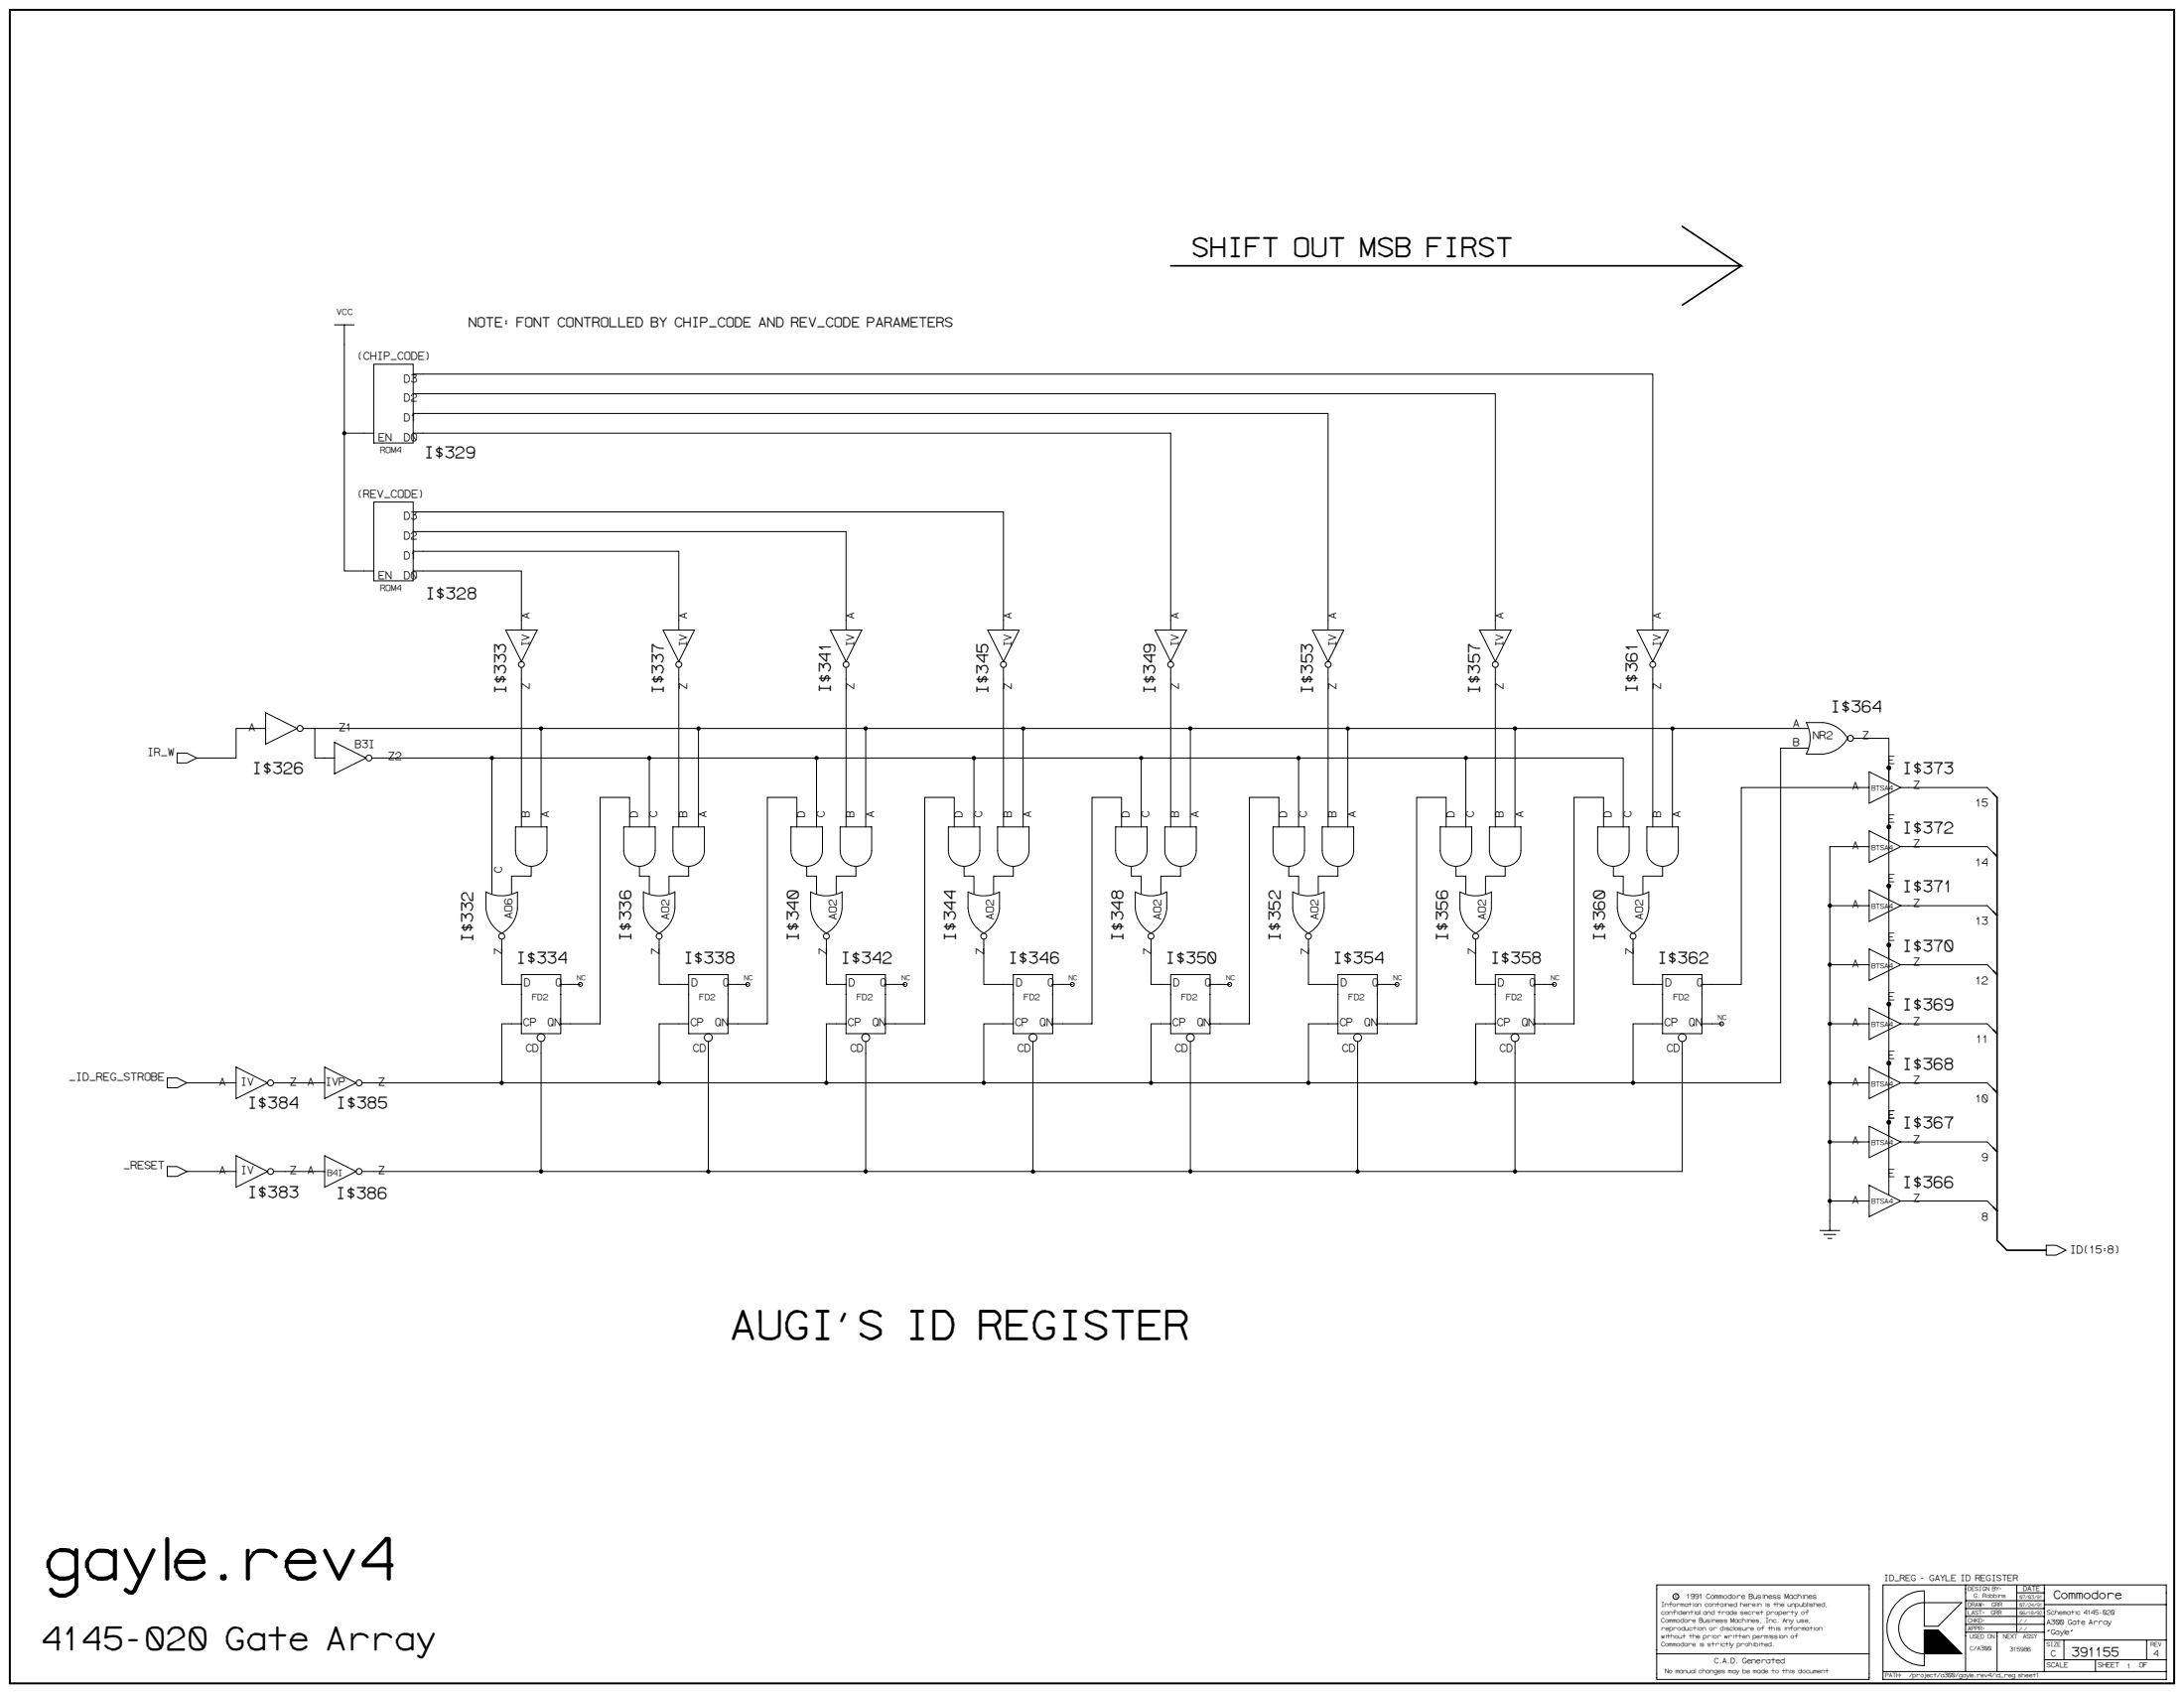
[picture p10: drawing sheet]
<svg xmlns="http://www.w3.org/2000/svg" width="1189mm" height="921mm" viewBox="0 0 1189 921" stroke-linecap="round" stroke-linejoin="round" font-family="sans-serif">
<path d="M5 5h1179v911h-1179z" fill="none" stroke="#fff" stroke-width=".54"/>
<g fill="none" stroke="#000" stroke-width=".89">
<path d="M916 123l32 22h-311M948 145l-32 21M1085 432l2 2v225M1085 464l2 2M1085 496l2 2M1085 528l2 2M1085 560l2 2M1085 592l2 3M1085 625l2 2M1085 657l2 2M1087 659v16l5 5h22"/>
<circle cx="1028" cy="418" r=".9"/>
<circle cx="1028" cy="450" r=".9"/>
<circle cx="1028" cy="482" r=".9"/>
<circle cx="1028" cy="514" r=".9"/>
<circle cx="1028" cy="546" r=".9"/>
<circle cx="1028" cy="578" r=".9"/>
<circle cx="1028" cy="611" r=".9"/>
</g>
<path d="M5 5h1179v911h-1179z" fill="none" stroke="#000" stroke-width="1.1"/>
<g fill="#000">
<circle cx="187" cy="236" r=".9"/>
<circle cx="295" cy="396" r=".9"/>
<circle cx="380" cy="396" r=".9"/>
<circle cx="471" cy="396" r=".9"/>
<circle cx="557" cy="396" r=".9"/>
<circle cx="648" cy="396" r=".9"/>
<circle cx="734" cy="396" r=".9"/>
<circle cx="825" cy="396" r=".9"/>
<circle cx="910" cy="396" r=".9"/>
<circle cx="268" cy="412" r=".9"/>
<circle cx="353" cy="412" r=".9"/>
<circle cx="444" cy="412" r=".9"/>
<circle cx="530" cy="412" r=".9"/>
<circle cx="621" cy="412" r=".9"/>
<circle cx="707" cy="412" r=".9"/>
<circle cx="798" cy="412" r=".9"/>
<circle cx="1028" cy="418" r=".9"/>
<circle cx="1028" cy="450" r=".9"/>
<circle cx="996" cy="493" r=".9"/>
<circle cx="1028" cy="482" r=".9"/>
<circle cx="1028" cy="514" r=".9"/>
<circle cx="996" cy="525" r=".9"/>
<circle cx="996" cy="557" r=".9"/>
<circle cx="1028" cy="546" r=".9"/>
<circle cx="1028" cy="578" r=".9"/>
<circle cx="273" cy="589" r=".9"/>
<circle cx="359" cy="589" r=".9"/>
<circle cx="450" cy="589" r=".9"/>
<circle cx="536" cy="589" r=".9"/>
<circle cx="627" cy="589" r=".9"/>
<circle cx="712" cy="589" r=".9"/>
<circle cx="803" cy="589" r=".9"/>
<circle cx="889" cy="589" r=".9"/>
<circle cx="996" cy="589" r=".9"/>
<circle cx="1028" cy="611" r=".9"/>
<circle cx="295" cy="637" r=".9"/>
<circle cx="386" cy="637" r=".9"/>
<circle cx="471" cy="637" r=".9"/>
<circle cx="562" cy="637" r=".9"/>
<circle cx="648" cy="637" r=".9"/>
<circle cx="739" cy="637" r=".9"/>
<circle cx="825" cy="637" r=".9"/>
<circle cx="996" cy="621" r=".9"/>
<circle cx="996" cy="653" r=".9"/>
</g>
<g fill="none" stroke="#000" stroke-width=".54">
<path d="M182 177h11M187 177v59M204 198h21v43h-21zM225 204h675v139M225 214h589v129M204 236h-17v75h17M225 225h498v118M225 236h412v107M204 273h21v43h-21zM225 279h321v64M225 289h236v54M225 300h145v43"/>
<path d="M225 311h59v32M275 343h17l-8 17zM361 343h17l-8 17zM452 343h17l-8 17zM538 343h17l-9 17zM629 343h17l-9 17zM714 343h18l-9 17zM805 343h18l-9 17zM891 343h17l-8 17zM284 363v87M370 363v87M461 363v87"/>
<path d="M546 363v87M637 363v87M723 363v87M814 363v87M900 363v87M145 396h-16v16h-22M145 388l17 8-17 9zM165 396h819M171 396v16h11M295 396v54M380 396v54M471 396v54"/>
<path d="M557 396v54M648 396v54M734 396v54M825 396v54M910 396v54M983 393h9a17 17 0 0 1 14 9 17 17 0 0 1-14 8h-9a18 18 0 0 0 0-17zM96 410h6l5 2-5 3h-6zM182 404l17 8-17 9zM202 412h151M268 412v74M444 412v38M530 412v38"/>
<path d="M621 412v38M707 412v38M798 412v38M984 407h-15v182h-772M1009 402h19v248M1017 420l18 8-18 9zM1028 418v7M1017 428h-69v108h-22M1035 428h47l3 4M281 450h17v13a9 9 0 0 1-9 8 9 9 0 0 1-8-8zM340 450h17v13a9 9 0 0 1-9 8 9 9 0 0 1-8-8zM343 450v-16h-16v123h-22"/>
<path d="M353 450v-38h531v38M366 450h17v13a9 9 0 0 1-8 8 9 9 0 0 1-9-8zM431 450h17v13a9 9 0 0 1-9 8 9 9 0 0 1-8-8zM434 450v-16h-16v123h-22M457 450h17v13a9 9 0 0 1-8 8 9 9 0 0 1-9-8zM516 450h17v13a9 9 0 0 1-8 8 9 9 0 0 1-9-8zM519 450v-16h-16v123h-21M543 450h17v13a9 9 0 0 1-8 8 9 9 0 0 1-9-8zM607 450h17v13a9 9 0 0 1-8 8 9 9 0 0 1-9-8zM610 450v-16h-16v123h-21M634 450h17v13a9 9 0 0 1-8 8 9 9 0 0 1-9-8zM693 450h17v13a9 9 0 0 1-8 8 9 9 0 0 1-9-8z"/>
<path d="M696 450v-16h-16v123h-21M720 450h17v13a9 9 0 0 1-9 8 9 9 0 0 1-8-8zM784 450h17v13a9 9 0 0 1-8 8 9 9 0 0 1-9-8zM787 450v-16h-16v123h-21M811 450h17v13a9 9 0 0 1-9 8 9 9 0 0 1-8-8zM870 450h17v13a9 9 0 0 1-9 8 9 9 0 0 1-8-8zM873 450v-16h-16v123h-22M896 450h18v13a9 9 0 0 1-9 8 9 9 0 0 1-9-8zM1017 452l18 9-18 8zM1028 450v7M289 471v6h-11v9M348 471v6h5v9"/>
<path d="M375 471v6h-11v9M439 471v6h5v9M466 471v6h-11v9M525 471v6h5v9M552 471v6h-11v9M616 471v6h5v9M643 471v6h-11v9M702 471v6h5v9M728 471v6h-10v9M793 471v6h5v9M819 471v6h-10v9M878 471v6h6v9"/>
<path d="M905 471v6h-11v9M1017 461h-21v208M1035 461h47l3 3M265 485a18 18 0 0 0 17 0v9a17 17 0 0 1-9 14 17 17 0 0 1-8-14zM350 485a18 18 0 0 0 17 0v9a17 17 0 0 1-8 14 17 17 0 0 1-9-14zM441 485a18 18 0 0 0 17 0v9a17 17 0 0 1-8 14 17 17 0 0 1-9-14zM527 485a18 18 0 0 0 17 0v9a17 17 0 0 1-8 14 17 17 0 0 1-9-14zM618 485a18 18 0 0 0 17 0v9a17 17 0 0 1-8 14 17 17 0 0 1-9-14zM704 485a18 18 0 0 0 17 0v9a17 17 0 0 1-9 14 17 17 0 0 1-8-14zM795 485a18 18 0 0 0 17 0v9a17 17 0 0 1-9 14 17 17 0 0 1-8-14zM880 485a18 18 0 0 0 18 0v9a17 17 0 0 1-9 14 17 17 0 0 1-9-14zM996 493h21"/>
<path d="M1017 484l18 9-18 8zM1028 482v8M1035 493h47l3 3M273 511v25h11M359 511v25h16M450 511v25h11M536 511v25h16M627 511v25h10M712 511v25h16M803 511v25h11M889 511v25h16M1017 516l18 9-18 8z"/>
<path d="M1028 514v8M284 530h21v32h-21zM305 536h11M375 530h21v32h-21zM396 536h11M461 530h21v32h-21zM482 536h11M552 530h21v32h-21zM573 536h11M637 530h22v32h-22zM659 536h10M728 530h22v32h-22z"/>
<path d="M750 536h10M814 530h21v32h-21zM835 536h11M905 530h21v32h-21zM996 525h21M1035 525h47l3 3M284 557h-11v32M375 557h-16v32M461 557h-11v32M552 557h-16v32M637 557h-10v32M728 557h-16v32"/>
<path d="M814 557h-11v32M905 557h-16v32M926 557h11M996 557h21M1017 548l18 9-18 9zM1028 546v8M1035 557h47l3 3M295 567v70M386 567v70M471 567v70M562 567v70M648 567v70"/>
<path d="M739 567v70M825 567v70M916 567v70h-621M1028 578v8M91 586h5l6 3-6 3h-5zM102 589h27M129 581l17 8-17 9zM149 589h28M177 581l17 8-17 9zM996 589h21M1017 581l18 8-18 9zM1035 589h47l3 3"/>
<path d="M1017 613l18 8-18 9zM1028 611v7M91 635h5l6 2-6 3h-5zM102 637h27M129 629l17 8-17 9zM149 637h28M177 629l17 8-17 9zM197 637h98M996 621h21M1035 621h47l3 4M996 653h21M1017 645l18 8-18 9z"/>
<path d="M1035 653h47l3 4M991 669h10M993 672h6M995 674h2M1114 678h5l6 2-6 3h-5zM1033 871a20 20 0 0 0-4 23 20 20 0 0 0 18 12v-19h8l13 13h-21a14 14 0 0 1-13-14 14 14 0 0 1 13-14h21l-13 13h-8v-19a20 20 0 0 0-14 5zM1070 862v47M1070 879h43M1070 875h43M1070 871h43M1098 862v26M1098 867h15"/>
<path d="M1113 862v47M1113 873h66M902 900v14h115v-52h-115v38h115M1047 892h14M1047 888h9M1047 889h10M1047 890h11M1047 891h12M1047 893h14M1047 894h15M1047 896h17M1047 897h18"/>
<path d="M1047 898h19M1047 899h20M1047 887h9M1047 892h13M1047 895h16M1047 887h8M1047 897h19M1047 900h21M1070 888h43M1070 884h43M1087 888v21M1113 892h66"/>
<path d="M1124 892v11M1169 892v11M1025 909v5h154v-52h-154v47h154M1113 903h66M1141 903v6"/>
<circle cx="187" cy="236" r=".9"/>
<circle cx="284" cy="362" r="1.6"/>
<circle cx="370" cy="362" r="1.6"/>
<circle cx="461" cy="362" r="1.6"/>
<circle cx="546" cy="362" r="1.6"/>
<circle cx="637" cy="362" r="1.6"/>
<circle cx="723" cy="362" r="1.6"/>
<circle cx="814" cy="362" r="1.6"/>
<circle cx="900" cy="362" r="1.6"/>
<circle cx="163" cy="396" r="1.6"/>
<circle cx="295" cy="396" r=".9"/>
<circle cx="380" cy="396" r=".9"/>
<circle cx="471" cy="396" r=".9"/>
<circle cx="557" cy="396" r=".9"/>
<circle cx="648" cy="396" r=".9"/>
<circle cx="734" cy="396" r=".9"/>
<circle cx="825" cy="396" r=".9"/>
<circle cx="910" cy="396" r=".9"/>
<circle cx="201" cy="412" r="1.6"/>
<circle cx="268" cy="412" r=".9"/>
<circle cx="353" cy="412" r=".9"/>
<circle cx="444" cy="412" r=".9"/>
<circle cx="530" cy="412" r=".9"/>
<circle cx="621" cy="412" r=".9"/>
<circle cx="707" cy="412" r=".9"/>
<circle cx="798" cy="412" r=".9"/>
<circle cx="1007" cy="402" r="1.6"/>
<circle cx="996" cy="493" r=".9"/>
<circle cx="273" cy="509" r="1.6"/>
<circle cx="359" cy="509" r="1.6"/>
<circle cx="450" cy="509" r="1.6"/>
<circle cx="536" cy="509" r="1.6"/>
<circle cx="627" cy="509" r="1.6"/>
<circle cx="712" cy="509" r="1.6"/>
<circle cx="803" cy="509" r="1.6"/>
<circle cx="889" cy="509" r="1.6"/>
<circle cx="316" cy="536" r="1.1"/>
<circle cx="407" cy="536" r="1.1"/>
<circle cx="493" cy="536" r="1.1"/>
<circle cx="584" cy="536" r="1.1"/>
<circle cx="669" cy="536" r="1.1"/>
<circle cx="760" cy="536" r="1.1"/>
<circle cx="846" cy="536" r="1.1"/>
<circle cx="996" cy="525" r=".9"/>
<circle cx="937" cy="557" r="1.1"/>
<circle cx="996" cy="557" r=".9"/>
<circle cx="295" cy="565" r="2.1"/>
<circle cx="386" cy="565" r="2.1"/>
<circle cx="471" cy="565" r="2.1"/>
<circle cx="562" cy="565" r="2.1"/>
<circle cx="648" cy="565" r="2.1"/>
<circle cx="739" cy="565" r="2.1"/>
<circle cx="825" cy="565" r="2.1"/>
<circle cx="916" cy="565" r="2.1"/>
<circle cx="147" cy="589" r="1.6"/>
<circle cx="195" cy="589" r="1.6"/>
<circle cx="273" cy="589" r=".9"/>
<circle cx="359" cy="589" r=".9"/>
<circle cx="450" cy="589" r=".9"/>
<circle cx="536" cy="589" r=".9"/>
<circle cx="627" cy="589" r=".9"/>
<circle cx="712" cy="589" r=".9"/>
<circle cx="803" cy="589" r=".9"/>
<circle cx="889" cy="589" r=".9"/>
<circle cx="996" cy="589" r=".9"/>
<circle cx="147" cy="637" r="1.6"/>
<circle cx="195" cy="637" r="1.6"/>
<circle cx="295" cy="637" r=".9"/>
<circle cx="386" cy="637" r=".9"/>
<circle cx="471" cy="637" r=".9"/>
<circle cx="562" cy="637" r=".9"/>
<circle cx="648" cy="637" r=".9"/>
<circle cx="739" cy="637" r=".9"/>
<circle cx="825" cy="637" r=".9"/>
<circle cx="996" cy="621" r=".9"/>
<circle cx="996" cy="653" r=".9"/>
<circle cx="912" cy="869" r="1.6"/>
</g>
<text font-size="32.1" x="22" y="859">gayle.rev4</text>
<text font-size="22.3" x="396" y="728">AUGI'S ID REGISTER</text>
<text font-size="17.9" x="22" y="897">4145-020 Gate Array</text>
<text font-size="14.9" x="648" y="139">SHIFT OUT MSB FIRST</text>
<g font-size="8.9">
<text x="231" y="249">I$329</text>
<text x="231" y="326">I$328</text>
<text x="452" y="378" transform="rotate(-90 452 378)">I$341</text>
<text x="891" y="378" transform="rotate(-90 891 378)">I$361</text>
<text x="275" y="378" transform="rotate(-90 275 378)">I$333</text>
<text x="361" y="378" transform="rotate(-90 361 378)">I$337</text>
<text x="538" y="378" transform="rotate(-90 538 378)">I$345</text>
<text x="629" y="378" transform="rotate(-90 629 378)">I$349</text>
<text x="714" y="378" transform="rotate(-90 714 378)">I$353</text>
<text x="806" y="378" transform="rotate(-90 806 378)">I$357</text>
<text x="996" y="387">I$364</text>
<text x="137" y="421">I$326</text>
<text x="1035" y="421">I$373</text>
<text x="1035" y="453">I$372</text>
<text x="1035" y="485">I$371</text>
<text x="257" y="513" transform="rotate(-90 257 513)">I$332</text>
<text x="343" y="513" transform="rotate(-90 343 513)">I$336</text>
<text x="434" y="513" transform="rotate(-90 434 513)">I$340</text>
<text x="520" y="513" transform="rotate(-90 520 513)">I$344</text>
<text x="611" y="513" transform="rotate(-90 611 513)">I$348</text>
<text x="697" y="513" transform="rotate(-90 697 513)">I$352</text>
<text x="788" y="513" transform="rotate(-90 788 513)">I$356</text>
<text x="874" y="513" transform="rotate(-90 874 513)">I$360</text>
<text x="1035" y="517">I$370</text>
<text x="281" y="524">I$334</text>
<text x="372" y="524">I$338</text>
<text x="457" y="524">I$342</text>
<text x="548" y="524">I$346</text>
<text x="634" y="524">I$350</text>
<text x="725" y="524">I$354</text>
<text x="811" y="524">I$358</text>
<text x="902" y="524">I$362</text>
<text x="1035" y="550">I$369</text>
<text x="1035" y="582">I$368</text>
<text x="134" y="603">I$384</text>
<text x="183" y="603">I$385</text>
<text x="1035" y="614">I$367</text>
<text x="1035" y="646">I$366</text>
<text x="134" y="652">I$383</text>
<text x="182" y="652">I$386</text>
</g>
<text font-size="7.4" x="255" y="178">NOTE: FONT CONTROLLED BY CHIP_CODE AND REV_CODE PARAMETERS</text>
<text font-size="7.1" x="1127" y="901">391155</text>
<text font-size="6.5" x="1117" y="870">Commodore</text>
<g font-size="6">
<text x="194" y="195">(CHIP_CODE)</text>
<text x="220" y="208">D3</text>
<text x="220" y="219">D2</text>
<text x="220" y="229">D1</text>
<text x="206" y="240">EN</text>
<text x="220" y="240">D0</text>
<text x="194" y="270">(REV_CODE)</text>
<text x="220" y="283">D3</text>
<text x="220" y="294">D2</text>
<text x="220" y="304">D1</text>
<text x="206" y="315">EN</text>
<text x="220" y="315">D0</text>
<text x="288" y="337" transform="rotate(-90 288 337)">A</text>
<text x="374" y="337" transform="rotate(-90 374 337)">A</text>
<text x="465" y="337" transform="rotate(-90 465 337)">A</text>
<text x="551" y="337" transform="rotate(-90 551 337)">A</text>
<text x="642" y="337" transform="rotate(-90 642 337)">A</text>
<text x="727" y="337" transform="rotate(-90 727 337)">A</text>
<text x="818" y="337" transform="rotate(-90 818 337)">A</text>
<text x="904" y="337" transform="rotate(-90 904 337)">A</text>
<text x="288" y="352" transform="rotate(-90 288 352)">IV</text>
<text x="374" y="352" transform="rotate(-90 374 352)">IV</text>
<text x="465" y="352" transform="rotate(-90 465 352)">IV</text>
<text x="551" y="352" transform="rotate(-90 551 352)">IV</text>
<text x="642" y="352" transform="rotate(-90 642 352)">IV</text>
<text x="727" y="352" transform="rotate(-90 727 352)">IV</text>
<text x="818" y="352" transform="rotate(-90 818 352)">IV</text>
<text x="904" y="352" transform="rotate(-90 904 352)">IV</text>
<text x="288" y="376" transform="rotate(-90 288 376)">Z</text>
<text x="374" y="376" transform="rotate(-90 374 376)">Z</text>
<text x="465" y="376" transform="rotate(-90 465 376)">Z</text>
<text x="551" y="376" transform="rotate(-90 551 376)">Z</text>
<text x="642" y="376" transform="rotate(-90 642 376)">Z</text>
<text x="727" y="376" transform="rotate(-90 727 376)">Z</text>
<text x="818" y="376" transform="rotate(-90 818 376)">Z</text>
<text x="904" y="376" transform="rotate(-90 904 376)">Z</text>
<text x="976" y="395">A</text>
<text x="135" y="397">A</text>
<text x="184" y="397">Z1</text>
<text x="986" y="402">NR2</text>
<text x="1014" y="402">Z</text>
<text x="193" y="407">B3I</text>
<text x="976" y="406">B</text>
<text x="80" y="411">IR_W</text>
<text x="211" y="413">Z2</text>
<text x="1027" y="415">E</text>
<text x="1008" y="430">A</text>
<text x="1041" y="429">Z</text>
<text x="1075" y="439">15</text>
<text x="288" y="445" transform="rotate(-90 288 445)">B</text>
<text x="299" y="445" transform="rotate(-90 299 445)">A</text>
<text x="347" y="445" transform="rotate(-90 347 445)">D</text>
<text x="358" y="445" transform="rotate(-90 358 445)">C</text>
<text x="374" y="445" transform="rotate(-90 374 445)">B</text>
<text x="385" y="445" transform="rotate(-90 385 445)">A</text>
<text x="438" y="445" transform="rotate(-90 438 445)">D</text>
<text x="449" y="445" transform="rotate(-90 449 445)">C</text>
<text x="465" y="445" transform="rotate(-90 465 445)">B</text>
<text x="476" y="445" transform="rotate(-90 476 445)">A</text>
<text x="524" y="445" transform="rotate(-90 524 445)">D</text>
<text x="534" y="445" transform="rotate(-90 534 445)">C</text>
<text x="551" y="445" transform="rotate(-90 551 445)">B</text>
<text x="561" y="445" transform="rotate(-90 561 445)">A</text>
<text x="615" y="445" transform="rotate(-90 615 445)">D</text>
<text x="625" y="445" transform="rotate(-90 625 445)">C</text>
<text x="642" y="445" transform="rotate(-90 642 445)">B</text>
<text x="652" y="445" transform="rotate(-90 652 445)">A</text>
<text x="700" y="445" transform="rotate(-90 700 445)">D</text>
<text x="711" y="445" transform="rotate(-90 711 445)">C</text>
<text x="727" y="445" transform="rotate(-90 727 445)">B</text>
<text x="738" y="445" transform="rotate(-90 738 445)">A</text>
<text x="792" y="445" transform="rotate(-90 792 445)">D</text>
<text x="802" y="445" transform="rotate(-90 802 445)">C</text>
<text x="818" y="445" transform="rotate(-90 818 445)">B</text>
<text x="829" y="445" transform="rotate(-90 829 445)">A</text>
<text x="877" y="445" transform="rotate(-90 877 445)">D</text>
<text x="888" y="445" transform="rotate(-90 888 445)">C</text>
<text x="904" y="445" transform="rotate(-90 904 445)">B</text>
<text x="915" y="445" transform="rotate(-90 915 445)">A</text>
<text x="1027" y="448">E</text>
<text x="1008" y="462">A</text>
<text x="1041" y="461">Z</text>
<text x="1075" y="471">14</text>
<text x="273" y="475" transform="rotate(-90 273 475)">C</text>
<text x="1027" y="480">E</text>
<text x="1008" y="494">A</text>
<text x="1041" y="493">Z</text>
<text x="279" y="500" transform="rotate(-90 279 500)">AO6</text>
<text x="364" y="501" transform="rotate(-90 364 501)">AO2</text>
<text x="455" y="501" transform="rotate(-90 455 501)">AO2</text>
<text x="541" y="501" transform="rotate(-90 541 501)">AO2</text>
<text x="632" y="501" transform="rotate(-90 632 501)">AO2</text>
<text x="718" y="501" transform="rotate(-90 718 501)">AO2</text>
<text x="809" y="501" transform="rotate(-90 809 501)">AO2</text>
<text x="894" y="501" transform="rotate(-90 894 501)">AO2</text>
<text x="1075" y="503">13</text>
<text x="1027" y="512">E</text>
<text x="273" y="520" transform="rotate(-90 273 520)">Z</text>
<text x="359" y="520" transform="rotate(-90 359 520)">Z</text>
<text x="450" y="520" transform="rotate(-90 450 520)">Z</text>
<text x="536" y="520" transform="rotate(-90 536 520)">Z</text>
<text x="627" y="520" transform="rotate(-90 627 520)">Z</text>
<text x="712" y="520" transform="rotate(-90 712 520)">Z</text>
<text x="803" y="520" transform="rotate(-90 803 520)">Z</text>
<text x="889" y="520" transform="rotate(-90 889 520)">Z</text>
<text x="1008" y="526">A</text>
<text x="1041" y="525">Z</text>
<text x="285" y="537">D</text>
<text x="302" y="537">Q</text>
<text x="376" y="537">D</text>
<text x="393" y="537">Q</text>
<text x="462" y="537">D</text>
<text x="479" y="537">Q</text>
<text x="553" y="537">D</text>
<text x="570" y="537">Q</text>
<text x="638" y="537">D</text>
<text x="655" y="537">Q</text>
<text x="729" y="537">D</text>
<text x="747" y="537">Q</text>
<text x="815" y="537">D</text>
<text x="832" y="537">Q</text>
<text x="906" y="537">D</text>
<text x="923" y="537">Q</text>
<text x="1075" y="535">12</text>
<text x="1027" y="544">E</text>
<text x="284" y="558">CP</text>
<text x="375" y="558">CP</text>
<text x="461" y="558">CP</text>
<text x="552" y="558">CP</text>
<text x="638" y="558">CP</text>
<text x="729" y="558">CP</text>
<text x="815" y="558">CP</text>
<text x="906" y="558">CP</text>
<text x="1041" y="557">Z</text>
<text x="298" y="558">QN</text>
<text x="389" y="558">QN</text>
<text x="474" y="558">QN</text>
<text x="566" y="558">QN</text>
<text x="651" y="558">QN</text>
<text x="742" y="558">QN</text>
<text x="828" y="558">QN</text>
<text x="919" y="558">QN</text>
<text x="1008" y="558">A</text>
<text x="1076" y="567">11</text>
<text x="286" y="572">CD</text>
<text x="377" y="572">CD</text>
<text x="462" y="572">CD</text>
<text x="553" y="572">CD</text>
<text x="639" y="572">CD</text>
<text x="730" y="572">CD</text>
<text x="816" y="572">CD</text>
<text x="907" y="572">CD</text>
<text x="1027" y="576">E</text>
<text x="37" y="588">_ID_REG_STROBE</text>
<text x="119" y="590">A</text>
<text x="131" y="590">IV</text>
<text x="157" y="590">Z</text>
<text x="167" y="590">A</text>
<text x="177" y="590">IVP</text>
<text x="206" y="590">Z</text>
<text x="1008" y="590">A</text>
<text x="1041" y="590">Z</text>
<text x="1075" y="600">10</text>
<text x="1027" y="608">E</text>
<text x="1008" y="622">A</text>
<text x="1041" y="622">Z</text>
<text x="1078" y="632">9</text>
<text x="67" y="636">_RESET</text>
<text x="119" y="638">A</text>
<text x="131" y="638">IV</text>
<text x="157" y="638">Z</text>
<text x="167" y="638">A</text>
<text x="206" y="638">Z</text>
<text x="1027" y="640">E</text>
<text x="1041" y="654">Z</text>
<text x="1008" y="654">A</text>
<text x="1078" y="664">8</text>
<text x="1126" y="682">ID(15:8)</text>
</g>
<g font-size="4.8">
<text x="183" y="171">VCC</text>
<text x="207" y="246">ROM4</text>
<text x="207" y="321">ROM4</text>
<text x="289" y="544">FD2</text>
<text x="380" y="544">FD2</text>
<text x="466" y="544">FD2</text>
<text x="557" y="544">FD2</text>
<text x="643" y="544">FD2</text>
<text x="734" y="544">FD2</text>
<text x="820" y="544">FD2</text>
<text x="911" y="544">FD2</text>
<text x="178" y="640">B4I</text>
<text x="1025" y="860">ID_REG - GAYLE ID REGISTER</text>
<text x="1116" y="901">C</text>
<text x="1172" y="901">4</text>
</g>
<text font-size="4.2" x="933" y="905">C.A.D. Generated</text>
<g font-size="4">
<text x="1114" y="884">A300 Gate Array</text>
<text x="1114" y="889">&quot;Gayle&quot;</text>
</g>
<g font-size="3.9">
<text x="1018" y="430">BTSA4</text>
<text x="1018" y="462">BTSA4</text>
<text x="1018" y="494">BTSA4</text>
<text x="1018" y="526">BTSA4</text>
<text x="314" y="533">NC</text>
<text x="405" y="533">NC</text>
<text x="491" y="533">NC</text>
<text x="582" y="533">NC</text>
<text x="667" y="533">NC</text>
<text x="758" y="533">NC</text>
<text x="844" y="533">NC</text>
<text x="935" y="555">NC</text>
<text x="1018" y="559">BTSA4</text>
<text x="1018" y="591">BTSA4</text>
<text x="1018" y="623">BTSA4</text>
<text x="1018" y="655">BTSA4</text>
<text x="918" y="870">1991 Commodore Business Machines</text>
<text x="1101" y="866">DATE</text>
<text x="1114" y="907">SCALE</text>
<text x="1142" y="907">SHEET</text>
<text x="1164" y="907">OF</text>
</g>
<g font-size="3.6">
<text x="1114" y="878">Schematic 4145-020</text>
<text x="1158" y="908">1</text>
</g>
<g font-size="3.5">
<text x="912" y="869">c</text>
<text x="904" y="874">Information contained herein is the unpublished,</text>
<text x="904" y="878">confidential and trade secret property of</text>
<text x="904" y="887">reproduction or disclosure of this information</text>
<text x="904" y="883">Commodore Business Machines, Inc. Any use,</text>
<text x="904" y="891">without the prior written permission of</text>
<text x="904" y="896">Commodore is strictly prohibited.</text>
<text x="906" y="911">No manual changes may be made to this document</text>
</g>
<g font-size="3.3">
<text x="1071" y="866">DESIGN BY:</text>
<text x="1074" y="869">G. Robbins</text>
<text x="1071" y="874">DRAW:</text>
<text x="1084" y="874">GRR</text>
<text x="1071" y="878">LAST:</text>
<text x="1084" y="878">GRR</text>
<text x="1071" y="887">APPR:</text>
<text x="1071" y="883">CHKD:</text>
<text x="1072" y="891">USED ON</text>
<text x="1090" y="891">NEXT</text>
<text x="1101" y="891">ASSY</text>
<text x="1072" y="898">C/A300</text>
<text x="1094" y="899">315986</text>
<text x="1114" y="896">SIZE</text>
<text x="1171" y="896">REV</text>
<text x="1026" y="913">PATH:</text>
<text x="1039" y="913">/project/a300/gayle.rev4/id_reg sheet1</text>
</g>
<g font-size="2.7">
<text x="1099" y="870">07/03/91</text>
<text x="1099" y="874">07/24/91</text>
<text x="1099" y="878">06/18/92</text>
<text x="1099" y="887">/ /</text>
<text x="1099" y="883">/ /</text>
</g>
</svg>
